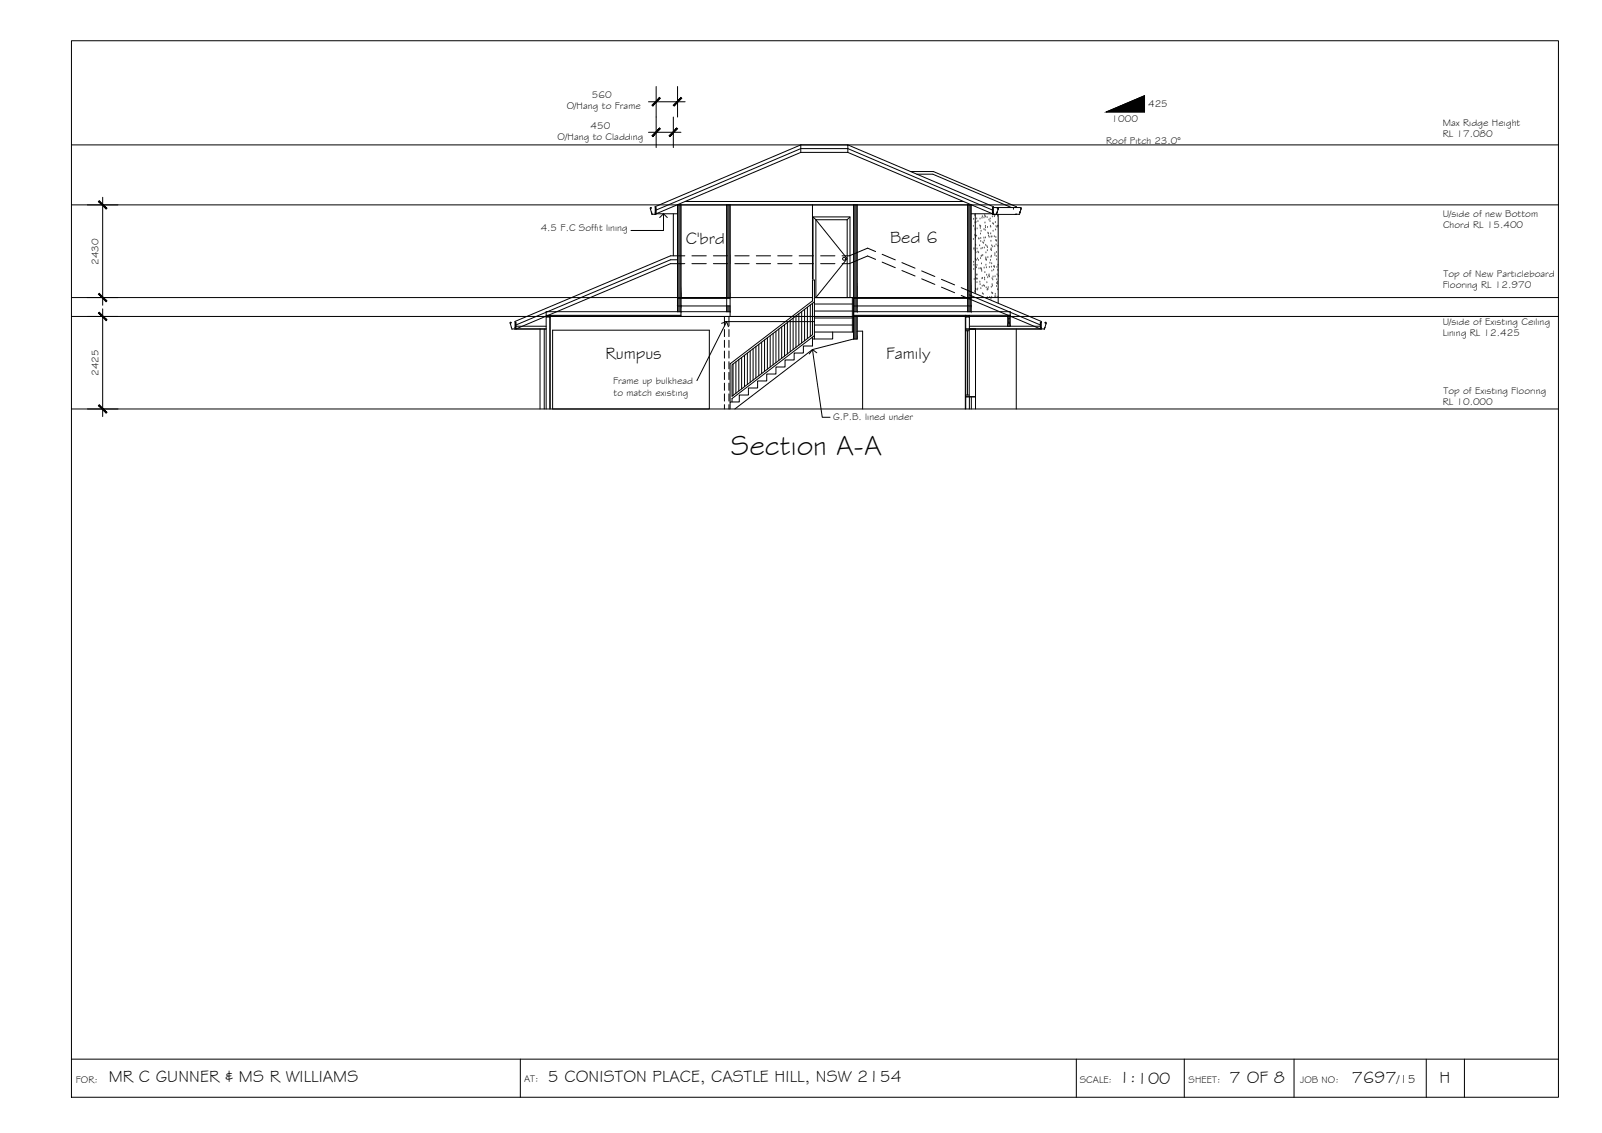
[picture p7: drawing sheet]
<svg xmlns="http://www.w3.org/2000/svg" width="420mm" height="297mm" viewBox="0 0 420 297" stroke-linecap="round" stroke-linejoin="round" font-family="sans-serif">
<g fill="#545454" stroke="#545454" stroke-width=".26">
<path d="M190.6 53.7l.9 15.4v-15.4zM190.6 53.7l.9 15.4h-.9z"/>
<path d="M177.7 53.7l.9 24.3v-24.3zM177.7 53.7l.9 24.3h-.9z"/>
<path d="M190.6 69.1l.9 8.9v-8.9zM190.6 69.1l.9 8.9h-.9z"/>
<path d="M190.6 80.2l.9 1.5v-1.5zM190.6 80.2l.9 1.5h-.9z"/>
<path d="M177.7 78.2l.9 2v-2zM177.7 78.2l.9 2h-.9zM177.7 80.2l.9 1.5v-1.5zM177.7 80.2l.9 1.5h-.9z"/>
<path d="M253.8 80.2l.9 1.5v-1.5zM253.8 80.2l.9 1.5h-.9z"/>
<path d="M223.9 80.2l.9 1.5v-1.5zM223.9 80.2l.9 1.5h-.9z"/>
<path d="M253.8 78.2l.9 2v-2zM253.8 78.2l.9 2h-.9z"/>
<path d="M223.9 78.2l.9 2v-2zM223.9 78.2l.9 2h-.9z"/>
<path d="M253.8 53.7l.9 24.3v-24.3zM253.8 53.7l.9 24.3h-.9z"/>
<path d="M223.9 53.7l.9 24.3v-24.3zM223.9 53.7l.9 24.3h-.9z"/>
<path d="M223.9 83l.9 5.9v-5.9zM223.9 83l.9 5.9h-.9z"/>
</g>
<g fill="none" stroke="#545454" stroke-width=".26">
<path d="M255.3 59.3h.1M255.3 57.5h.1M255.7 56.5h.1M255.7 58.4h.1M256 58.3h.1M256.2 57.4h.1M256.5 58.1h.1M257 59.2h.1M257 57.4h.1M257.1 59.4h.1M257.1 59.9h.1M257.2 59.4h.1"/>
<path d="M257.5 57.2h.1M257.6 56.8h.1M258.1 57.1h.1M258.3 56.5h.1M258.3 56.7h.1M258.3 58.5h.1M258.5 59.3h.1M258.5 59.7h.1M258.5 56.9h.1M258.9 57h.1M259 59.6h.1M259.4 57.7h.1"/>
<path d="M259.7 58.1h.1M259.7 57.4h.1M259.8 59.3h.1M259.8 59.5h.1M260.3 56.8h.1M260.4 58.6h.1M260.6 58.8h.1M260.8 56.8h.1M261 56.4h.1M261.1 58.3h.1M261.2 59.4h.1M261.5 59.6h.1"/>
<path d="M261.6 56.7h.1M261.6 59.3h.1M261.8 59.3h.1M255.3 62.8h.1M255.3 68.8h.1M255.4 70.6h.1M255.4 69.5h.1M255.4 65.4h.1M255.4 65.2h.1M255.5 73.3h.1M255.7 61.7h.1M255.7 76.5h.1"/>
<path d="M255.7 60.1h.1M255.8 60.4h.1M255.8 65.7h.1M255.8 68h.1M255.8 62.3h.1M255.9 61.9h.1M255.9 75.8h.1M255.9 64.3h.1M255.9 75.9h.1M255.9 73h.1M256 66.3h.1M256 68.2h.1"/>
<path d="M256.1 70.2h.1M256.1 73.2h.1M256.1 61.9h.1M256.2 72.1h.1M256.2 74.1h.1M256.2 69.6h.1M256.3 65.3h.1M256.3 60h.1M256.3 76h.1M256.3 73.2h.1M256.4 67.9h.1M256.4 75.8h.1"/>
<path d="M256.5 66.1h.1M256.6 68.3h.1M256.7 66.3h.1M256.7 62.6h.1M256.8 70.5h.1M256.8 62.7h.1M256.9 64.4h.1M257 74h.1M257.1 74.6h.1M257.2 61.4h.1M257.2 67.8h.1M257.2 63.3h.1"/>
<path d="M257.2 62.5h.1M257.2 70.5h.1M257.2 75.7h.1M257.3 65.3h.1M257.3 70.4h.1M257.3 60.6h.1M257.4 67.2h.1M257.4 69.2h.1M257.4 70.7h.1M257.4 70.8h.1M257.5 71.1h.1M257.5 67.1h.1"/>
<path d="M257.5 73.1h.1M257.6 75h.1M257.6 65.1h.1M257.7 77h.1M257.7 73h.1M257.8 67h.1M257.8 63.6h.1M257.9 77.2h.1M258 63.8h.1M258 74.9h.1M258 62.4h.1M258.1 60.2h.1"/>
<path d="M258.1 70.3h.1M258.1 63.2h.1M258.2 65h.1M258.2 75.1h.1M258.2 72.9h.1M258.2 73.4h.1M258.3 71.5h.1M258.4 60.4h.1M258.5 62.4h.1M258.5 64.3h.1M258.5 68h.1M258.6 67.6h.1"/>
<path d="M258.6 66.3h.1M258.6 69.5h.1M258.6 68.2h.1M258.6 75.5h.1M258.7 70.2h.1M258.7 68.2h.1M258.8 72.2h.1M258.8 74.1h.1M258.8 64.6h.1M258.9 76.1h.1M259 78h.1M259 65.7h.1"/>
<path d="M259 64.9h.1M259 72.8h.1M259.1 75.9h.1M259.1 67.5h.1M259.1 61.1h.1M259.2 75.4h.1M259.3 61.3h.1M259.3 61.9h.1M259.3 72.4h.1M259.4 72.1h.1M259.4 62.2h.1M259.5 70.1h.1"/>
<path d="M259.5 72.6h.1M259.6 78h.1M259.6 69h.1M259.8 68.3h.1M259.8 61.3h.1M259.8 65.5h.1M259.9 63.3h.1M259.9 78.5h.1M259.9 67.4h.1M260 65.2h.1M260 62.2h.1M260 75.3h.1"/>
<path d="M260 67.2h.1M260 70h.1M260 65.7h.1M260.1 69.1h.1M260.1 76.8h.1M260.1 77.9h.1M260.1 64.4h.1M260.1 71.1h.1M260.1 62.1h.1M260.2 73.1h.1M260.2 74.6h.1M260.3 75h.1"/>
<path d="M260.3 77h.1M260.4 64.7h.1M260.4 73.4h.1M260.4 72.6h.1M260.5 60.6h.1M260.6 70.8h.1M260.6 69.9h.1M260.8 62.1h.1M260.8 70.1h.1M260.8 69.9h.1M260.9 64.7h.1M260.9 77.8h.1"/>
<path d="M260.9 67h.1M260.9 66.5h.1M261 72.6h.1M261 77.2h.1M261.1 60.3h.1M261.2 63h.1M261.2 77.8h.1M261.2 62.3h.1M261.2 64.2h.1M261.3 67.2h.1M261.3 63.2h.1M261.3 66.2h.1"/>
<path d="M261.4 63.2h.1M261.4 75.1h.1M261.4 68.1h.1M261.4 74.3h.1M261.4 73.4h.1M261.5 70.1h.1M261.5 72h.1M261.6 74h.1M261.6 74.5h.1M261.6 76h.1M261.7 70.9h.1M261.7 77.9h.1"/>
<path d="M261.7 64.6h.1M261.7 69.5h.1M261.8 72.4h.1"/>
</g>
<g fill="#fff" stroke="#fff" stroke-width=".26">
<path d="M213.2 56.9l9.7 .7v-.7zM213.2 56.9l9.7 .7h-9.7z"/>
<path d="M222.2 57.6l.7 20.4v-20.4zM222.2 57.6l.7 20.4h-.7z"/>
<path d="M213.2 57.6l.8 20.4v-20.4zM213.2 57.6l.8 20.4h-.8z"/>
<path d="M214 57.6l8.2 20.4v-20.4zM214 57.6l8.2 20.4h-8.2z"/>
<path d="M213.1 73.4l.5 4.6v-4.6zM213.1 73.4l.5 4.6h-.5z"/>
</g>
<g fill="none" stroke="#000" stroke-width=".26">
<path d="M18.7 10.7h390v277h-390zM18.7 38h390M170.1 26.7h9.6M170.1 34.7h8.5M172.1 22.7v16M176.6 30.7v8M177.7 22.7v8M210 38h12.4v2h-12.4M210 40l-37.9 16h5.6M210 38l-38.2 16.2 .1 .2M210 38v2M222.4 40l37.9 16h-5.6"/>
<path d="M222.4 38l38.2 16.2-.1 .2M290.2 29.4l10-4.3v4.3zM18.7 53.7h390M26.9 51.7v28.3M170.6 54.8l.3 1M170.6 54.8h.1M170.8 54.5l-.2-.1v.4M170.8 54.5l.1 .1M170.9 55.8l.1 .4M170.9 55.8h.1M170.9 55.7v.1M171 56.2h.1"/>
<path d="M171.9 55.9v.3h-.9M171.9 54.4h.2v1.8h-.2zM171.9 54.4v1.4M171.9 55.8h.1M172.1 55.1l37.9-16.1h12.4l37.9 16.1M173 57l1-1 1 1M174 56v4.4h-8.5M176.6 56v11.1M177.7 53.7v28M178.6 53.7v29.3M179.7 52.8h73M190.6 53.7v28"/>
<path d="M191.5 53.7v29.3M213.1 53.7v25.2l-21.6 16.5v10M213.2 56.9l9 10.9-8.2 10.2M222.9 56.9l-.7 .7M223.9 53.7v35.2M224.8 53.7v24.3M238.8 45h6l21.8 9.2-.1 .2M240.4 45.7h4.3l20.6 8.7M253.8 53.7v24.3M254.7 53.7v28M255.8 56v20.8M260.3 54.4h.2v1.8h-.2z"/>
<path d="M260.5 55.8v.4h.9M260.5 54.4h7.2l.1 .4M260.5 54.4v1.4M260.5 56.2h5.8M261.4 56.2h.1M261.5 55.8h.1M261.5 55.8l-.1 .4M261.5 54.5l.3-.1v.4M261.5 54.5v.1M261.8 54.8h.1M261.8 54.8l-.3 .9M261.8 56.2v23.3"/>
<path d="M265.8 54.9h.1M267.5 55.8h.1M267.5 55.8l-.1 .4h-1.1M267.7 54.8h.1M267.8 54.8l-.3 .9M18.7 78h390M177.7 78.2h13.8M177.7 68.1h-1.8l-40.6 17.1M179.6 69.1h-3.7l-40.6 17.1h7.9M179.6 67.1h-3.7l-40.8 17.2v.2M181.5 67.1h3.7M181.5 69.1h3.7"/>
<path d="M187.1 67.1h3.7M187.1 69.1h3.7M192.7 67.1h3.8M192.7 69.1h3.8M198.4 67.1h3.7M198.4 69.1h3.7M204 67.1h3.7M204 69.1h3.7M209.6 67.1h3.7M209.6 69.1h3.7M212.5 80v8.2M213.1 73.4h.5v15.5"/>
<path d="M213.2 78v-21.1h9.7v21.1h-8.9M213.6 79.1l-21.6 16.5v8.3l21.1-16.2v-8.2M213.6 79.7h9.9M214 78v-20.4h8.2v20.4M215.2 67.1h3.8M215.2 69.1h3.8M223.5 78v9.1M223.9 78.2h30.8M224.8 78.2v3.5M229.6 65.9l-2.1-.8-4.7 2h-1.9M229.6 68l-2.1-.9-4.7 2h-1.9M231.4 68.7l3.4 1.5"/>
<path d="M231.4 66.7l3.4 1.4M236.5 70.9l3.5 1.5M236.5 68.8l3.5 1.5M241.7 73.1l3.5 1.5M241.7 71l3.5 1.5M246.9 75.3l3.5 1.4M246.9 73.2l3.5 1.5M252.1 77.5l20.7 8.7h-18.6M252.1 75.4l21 8.9-.1 .2M253.8 78.2v3.5M254.2 77.3l18.6 7.9M18.7 83h390"/>
<path d="M26.9 81v28.2M133.8 84.7l.2-.2 .1 .2M133.8 84.7l.3 1.1M134.1 85.8h.1M134.2 85.8v.5h.8l.1-.4M135.1 84.5v1.4M135.1 84.5h.2v1.8h-.2zM135.3 86.3h7.9M135.3 85.5h7.9M141.6 86.3v20.9M142.7 86.3v20.9M144.3 82.9h34.3"/>
<path d="M144.3 82.7v24.5M144.9 86.6h41.1v20.6h-41.1zM177.7 80.2h13.8M178.6 82.7h-35.4l1 .4h-1l1-.4v24.5M189.2 84.8l1.4-.5 .4 1.4M190 84.3h23.6M190 83v2.5M190 86.4v1.9M190 89.2v1.9M190 92v1.9M190 94.8v1.9M190 97.6v1.9"/>
<path d="M190.6 84.3l-7.8 15.5M191.2 83v2.5M191.2 86.4v1.9M191.2 89.2v1.9M191.2 92v1.9M191.2 94.8v1.9M191.2 97.6v1.9M191.5 81.7h-48.3v25.5M192.3 95.4v8.3M193 94.9v8.2M193.8 94.3v8.2M194.5 93.7v8.3"/>
<path d="M195.3 93.1v8.3M196 92.6v8.2M196.8 92v8.2M197.5 91.4v8.2M198.3 90.8v8.3M199 90.3v8.2M199.8 89.7v8.2M200.5 89.1v8.3M201.3 88.6v8.2M202 88v8.2M202.8 87.4v8.2M203.5 86.8v8.3"/>
<path d="M204.3 86.3v8.2M205 85.7v8.2M205.8 85.1v8.3M206.5 84.5v8.3M207.2 84v8.2M208 83.4v8.2M208.8 82.8v8.3M209.5 82.2v8.3M210.3 81.7v8.2M211 81.1v8.2M211.8 80.5v8.3M213.1 91.6l2.6 17.8h2"/>
<path d="M213.1 88.4v2.3M213.1 91.6l-20.4 15.6M213.6 87.1h10.3M213.6 85.2h9.9M213.6 83.4h9.9M213.6 81.5h9.9M213.6 88l-21.6 16.5v.9M214.2 92.5l-1.1-.9-.9 1.2M218.4 87.1v1.8h-5.3v1.8h-2.4v1.9h-2.4v1.8h-2.4v1.8h-2.4v1.9h-2.4v1.8h-2.4v1.8h-2.4v1.9h-2.4v1.8h-2.4v1.8M223.9 81.7h41.1v1h-.7v2.8h.7v-2.8M223.9 82.9h29.3M223.9 82.7h41.1"/>
<path d="M223.9 80.2h30.8M223.9 88.9l-10.8 2.7M224.8 86.8h1.4v20.4M224.8 83v5.9h-.9M253.2 86.3h19.6M253.2 82.7v24.5M253.3 86.7h.9M253.7 86.7v16.9M254.2 86.3v17.7M254.2 86.3v-3.6l-.9 .4h.9l-.9-.4v24.5M254.2 85.5h18.6M255.8 86.3v20.9"/>
<path d="M264.3 82.7l.7 2.8M265 82.7l-.7 2.8M266.5 86.3v20.9M272.8 84.5h.2v1.8h-.2zM273 85.9l.1 .4h.8M273 84.5v1.4M273.9 86.3h.1M274.1 84.7l.2-.2v.4M274.3 84.9l-.4 1.4M274.3 84.9h.1M18.7 107.2h390M190 100.4v1.9"/>
<path d="M190 103.3v1.8M190 106.1v1.1M191.2 100.4v1.9M191.2 103.3v1.8M191.2 106.1v1.1M253.2 104h2.6M253.3 103.6h.9M254.2 104v3.2M254.7 104v3.2M18.7 277.7h390M136.5 277.7v10M282.3 277.7v10"/>
<path d="M310.6 277.7v10M339.4 277.7v10M374.1 277.7v10M384.1 277.7v10"/>
<circle cx="221.4" cy="67.8" r=".39"/>
</g>
<g fill="#000" stroke="#000" stroke-width=".26">
<path d="M290.2 29.4l10-4.3v4.3z"/>
<path d="M173 25.6l-1.8 2.2 2-2zM173 25.6l-1.8 2.2-.2-.2z"/>
<path d="M173 33.6l-1.8 2.2 2-2zM173 33.6l-1.8 2.2-.2-.2z"/>
<path d="M175.5 35.6l.2 .2 1.8-2.2zM177.5 33.6l.2 .2-2 2z"/>
<path d="M176.6 27.6l.2 .2 1.8-2.2zM178.6 25.6l.2 .2-2 2z"/>
<path d="M25.8 52.8l2 2 .2-.2zM26 52.6l2 2-2.2-1.8z"/>
<path d="M26 76.9l-.2 .2 2.2 1.8zM25.8 77.1l2.2 1.8-.2 .2z"/>
<path d="M25.8 82.1l2 2 .2-.2zM26 81.9l2 2-2.2-1.8z"/>
<path d="M26 106.1l-.2 .2 2.2 1.8zM25.8 106.3l2.2 1.8-.2 .2z"/>
</g>
<path d="M213.1 73.4h.5v4.6h-.5z" fill="none" stroke="#fff" stroke-width=".26"/>
<text font-size="7.5" x="191.7" y="119.4">Section A-A</text>
<g font-size="4.5">
<text x="179.8" y="64">C'brd</text>
<text x="233.5" y="63.6">Bed 6</text>
<text x="158.8" y="94.2">Rumpus</text>
<text x="232.4" y="94.2">Family</text>
<text x="28.5" y="283.8">MR C GUNNER &amp; MS R WILLIAMS</text>
<text x="143.6" y="283.7">5 CONISTON PLACE, CASTLE HILL, NSW 2154</text>
<text x="293.5" y="284">1:100</text>
<text x="322.4" y="284">7 OF 8</text>
<text x="354.5" y="283.9">7697</text>
<text x="377.5" y="283.8">H</text>
</g>
<text font-size="3.2" x="366.4" y="283.9">/15</text>
<g font-size="2.6">
<text x="148.6" y="28.7">O/Hang to Frame</text>
<text x="155.2" y="25.7">560</text>
<text x="301.1" y="28.1">425</text>
<text x="154.9" y="33.7">450</text>
<text x="291.6" y="31.9">1000</text>
<text x="378.4" y="36">RL 17.080</text>
<text x="378.4" y="33.1">Max Ridge Height</text>
<text x="146.2" y="36.7">O/Hang to Cladding</text>
<text x="290.1" y="37.7">Roof Pitch 23.0°</text>
<text x="378.4" y="56.9">U/side of new Bottom</text>
<text x="378.5" y="59.8">Chord RL 15.400</text>
<text x="141.8" y="60.6">4.5 F.C Soffit lining</text>
<text x="25.9" y="69.4" transform="rotate(-90 25.9 69.4)">2430</text>
<text x="378.4" y="75.6">Flooring RL 12.970</text>
<text x="378.6" y="72.6">Top of New Particleboard</text>
<text x="378.4" y="85.1">U/side of Existing Ceiling</text>
<text x="378.4" y="88">Lining RL 12.425</text>
<text x="25.9" y="98.6" transform="rotate(-90 25.9 98.6)">2425</text>
<text x="160.8" y="100.8">Frame up bulkhead</text>
<text x="160.9" y="103.7">to match existing</text>
<text x="378.4" y="106.3">RL 10.000</text>
<text x="378.6" y="103.3">Top of Existing Flooring</text>
<text x="218.5" y="110">G.P.B. lined under</text>
<text x="19.9" y="283.9">FOR:</text>
<text x="137.5" y="283.7">AT:</text>
<text x="283.2" y="284">SCALE:</text>
<text x="311.7" y="284">SHEET:</text>
<text x="341" y="284">JOB NO:</text>
</g>
</svg>
